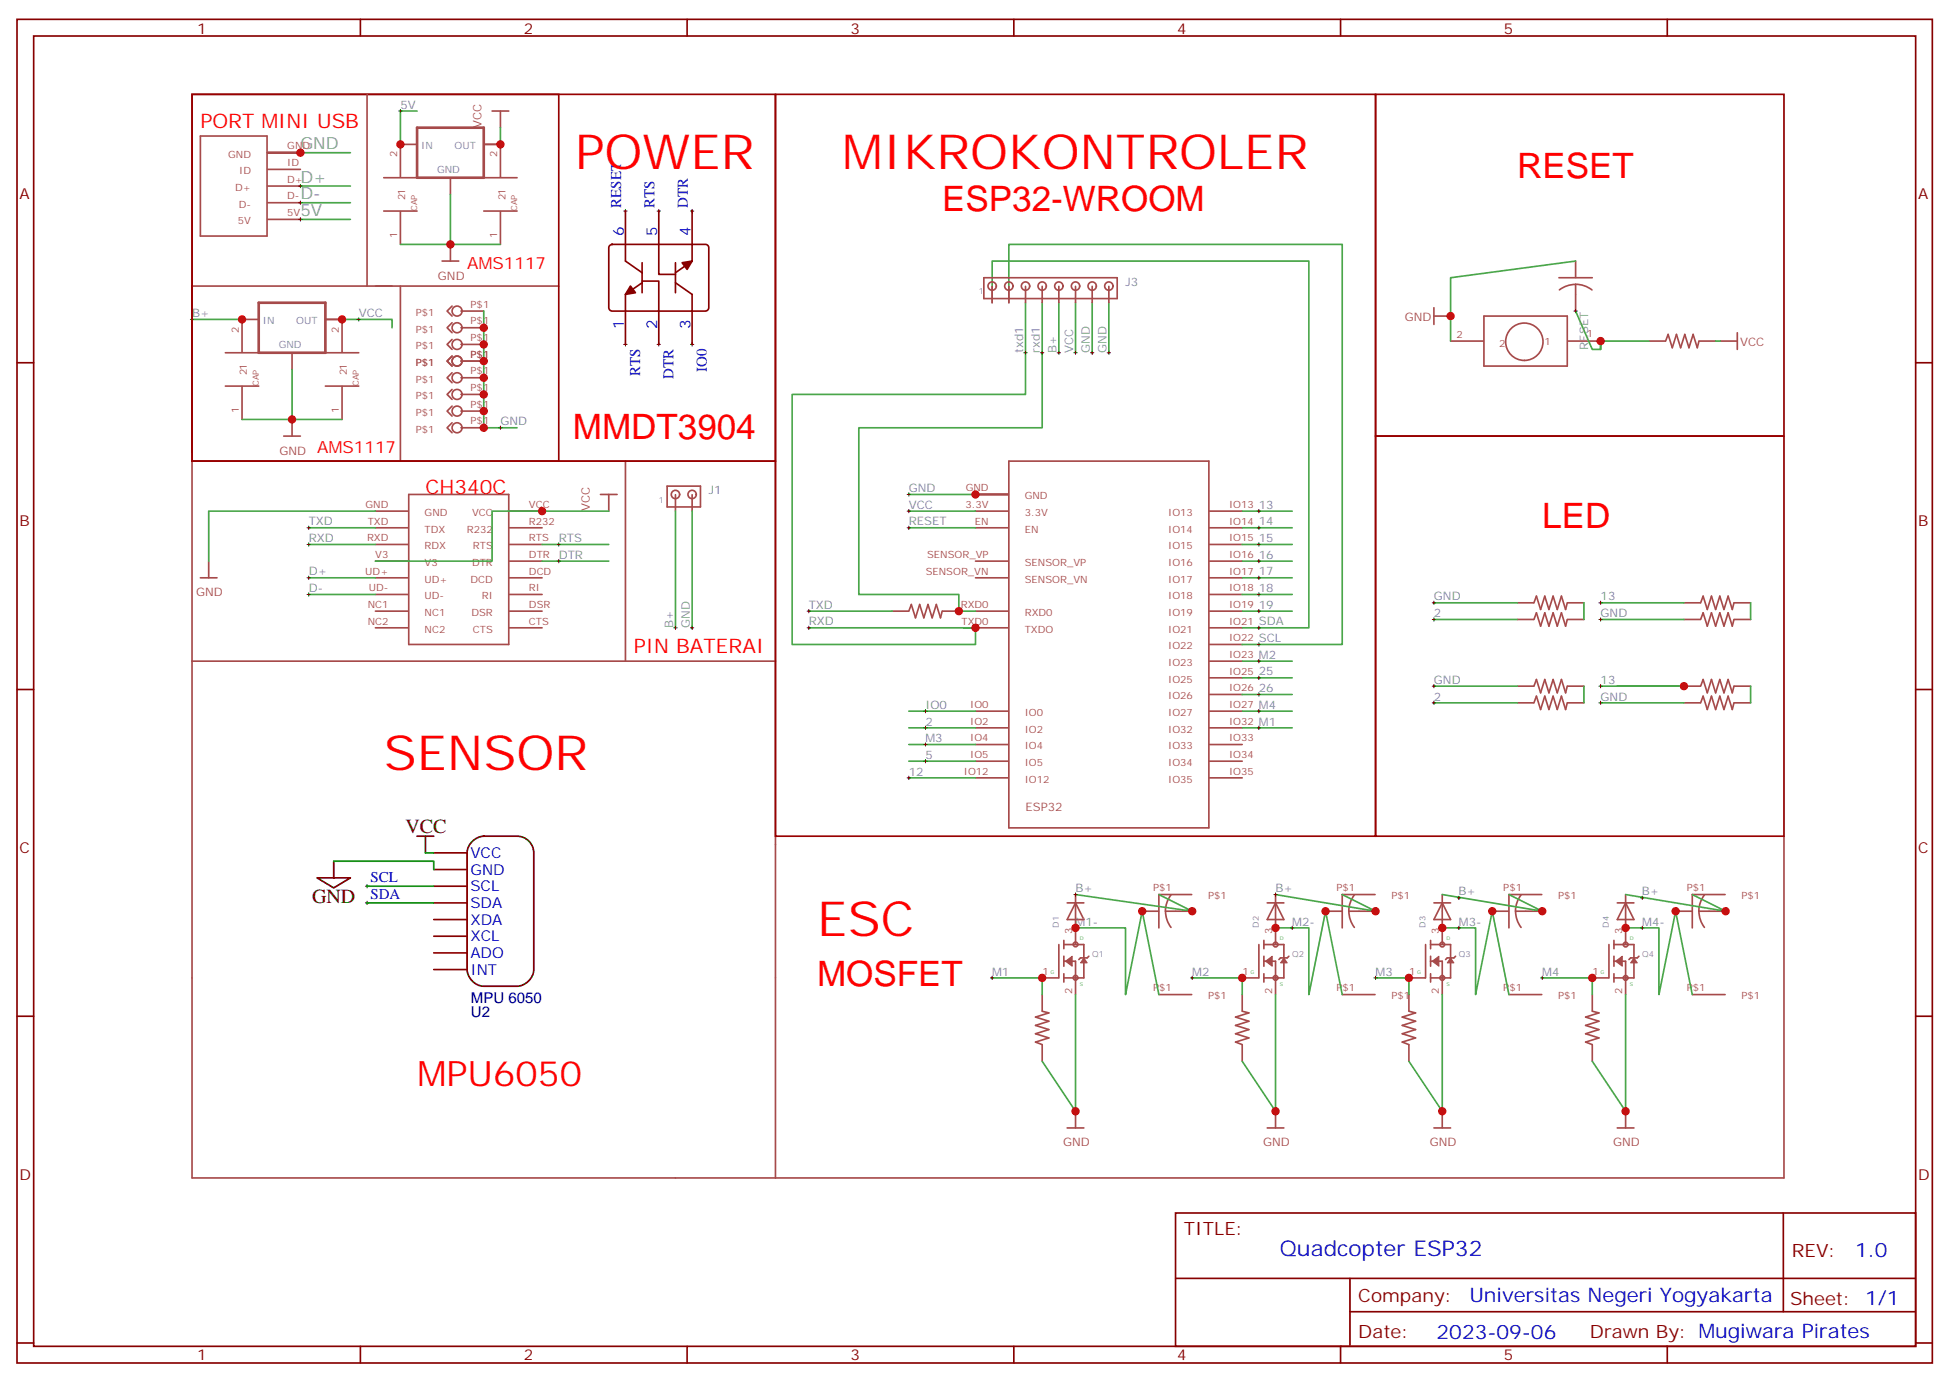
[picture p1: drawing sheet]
<svg xmlns="http://www.w3.org/2000/svg" width="412mm" height="292mm" viewBox="0 0 412 292" stroke-linecap="round" stroke-linejoin="round" font-family="sans-serif">
<g fill="none" stroke="#a64a4a" stroke-width=".35">
<path d="M77.7 20v40.5M42.4 28.8h14.1v21.2h-14.1zM56.6 39.4h7M56.6 35.8h7M56.6 32.3h7M81.2 37.6h7.1M88.2 30.6h-3.5v6.9M95.3 37.7v3.4M102.4 37.6h7M102.4 30.6h3.5v6.9M104.1 23.5h3.6M105.9 23.5v3.5"/>
<path d="M56.6 46.4h7M56.6 42.9h7M81.2 44.7h7.1M84.7 44.8v6.9M93.6 55.2h3.5M95.3 51.7v3.5M102.4 44.7h7M105.9 44.8v6.9M208.2 58.8h28.2v4.4h-28.2zM329.9 58.8h7.1M333.4 55.2v3.5M47.7 74.6h7.1"/>
<path d="M54.7 67.6h-3.5v6.9M61.8 74.7v3.5M68.9 74.6h7M68.9 67.6h3.5v6.9M84.7 60.5v37.1M95.7 64.8l-1.1 1 1.1 1.1M95.7 68.3l-1.1 1.1 1.1 1M95.7 71.8l-1.1 1.1 1.1 1M95.7 75.4l-1.1 1 1.1 1.1M95.7 78.9l-1.1 1 1.1 1.1M97.5 65.8h4.9M97.5 69.4h4.9"/>
<path d="M97.5 72.9h4.9M97.5 76.4h4.9M97.5 79.9h4.9M118.3 60.5h-77.7v35.3M210 60.6v3.5M213.5 60.6v3.5M217 60.6v3.5M220.6 60.6v3.5M224.1 60.6v3.5M227.6 60.6v3.5M231.1 60.6v3.5M234.7 60.6v3.5"/>
<path d="M303.5 66.9h3.5M303.5 65.1v3.6M307 72.2h6.9M314 66.9h17.7v10.6h-17.7zM330 61.3l1.6-.8 1.8-.3v2.1M331.8 72.2h6.9M333.4 60.2l1.9 .3 1.6 .8M333.4 62.4v3.4M349 72.2h3.4M352.5 72.2l.5-1.4 .9 2.8 .9-2.8 .9 2.8 .9-2.8 .8 2.8 .9-2.8 .9 2.8 .4-1.4M359.6 72.2h3.5M364.1 72.2h3.6"/>
<path d="M367.7 70.4v3.5M47.7 81.7h7.1M51.2 81.8v7M60 92.3h3.6M61.8 88.8v3.5M68.9 81.7h7M72.4 81.8v7M95.7 85.9l-1.1 1.1 1.1 1.1M95.7 89.5l-1.1 1 1.1 1.1M95.7 82.4l-1.1 1.1 1.1 1M97.5 87h4.9M97.5 90.5h4.9"/>
<path d="M97.5 83.5h4.9M132.4 97.6v42.3M213.5 97.6h42.3v77.6h-42.3zM44.2 118.7v3.6M79.4 108.2h7M79.4 111.7h7M79.4 115.2h7M79.4 118.7h7M86.5 104.6h21.2v31.8h-21.2zM107.8 108.2h6.9M107.8 111.7h6.9M107.8 115.2h6.9"/>
<path d="M107.8 118.7h6.9M127.1 104.6h3.5M128.8 104.6v3.6M141.2 102.9h7v4.4h-7zM142.9 104.7v3.5M146.5 104.7v3.5M206.4 108.2h7M206.4 111.7h7M206.4 118.7h7M206.4 104.6h7M255.9 108.2h7M255.9 111.7h7"/>
<path d="M255.9 115.2h7M255.9 118.7h7M40.6 139.9h123.5M42.4 122.3h3.5M79.4 122.3h7M79.4 125.8h7M79.4 129.3h7M79.4 132.9h7M107.8 122.3h6.9M107.8 125.8h6.9M107.8 129.3h6.9M107.8 132.9h6.9"/>
<path d="M188.8 129.3h3.5M192.3 129.3l.6-1.4 .8 2.8 .9-2.8 .9 2.8 .9-2.8 .9 2.8 .9-2.8 .8 2.8 .4-1.4M199.4 129.3h3.5M206.4 122.3h7M206.4 129.3h7M206.4 132.9h7M255.9 139.9h7M255.9 122.3h7M255.9 125.8h7M255.9 129.3h7M255.9 132.9h7M255.9 136.4h7"/>
<path d="M321.1 127.6h3.5M321.1 131.1h3.5M324.6 127.6l.6-1.4 .8 2.8 .9-2.8 .9 2.8 .9-2.8 .9 2.8 .8-2.8 .9 2.8 .4-1.4M324.6 131.1l.6-1.4 .8 2.8 .9-2.8 .9 2.8 .9-2.8 .9 2.8 .8-2.8 .9 2.8 .4-1.4M331.7 127.6h3.5M331.7 131.1h3.5M356.4 127.6h3.4M356.4 131.1h3.4M359.9 127.6l.5-1.4 .9 2.8 .9-2.8 .9 2.8 .9-2.8 .8 2.8 .9-2.8 .9 2.8 .4-1.4M359.9 131.1l.5-1.4 .9 2.8 .9-2.8 .9 2.8 .9-2.8 .8 2.8 .9-2.8 .9 2.8 .4-1.4M367 127.6h3.5M367 131.1h3.5"/>
<path d="M206.4 150.5h7M206.4 154h7M206.4 157.6h7M255.9 150.5h7M255.9 154h7M255.9 157.6h7M255.9 143.4h7M255.9 147h7M321.1 145.2h3.5M321.1 148.7h3.5M324.6 145.2l.6-1.4 .8 2.8 .9-2.8 .9 2.8 .9-2.8 .9 2.8 .8-2.8 .9 2.8 .4-1.4M324.6 148.7l.6-1.4 .8 2.8 .9-2.8 .9 2.8 .9-2.8 .9 2.8 .8-2.8 .9 2.8 .4-1.4"/>
<path d="M331.7 145.2h3.5M331.7 148.7h3.5M356.4 145.2h3.4M356.4 148.7h3.4M359.9 145.2l.5-1.4 .9 2.8 .9-2.8 .9 2.8 .9-2.8 .8 2.8 .9-2.8 .9 2.8 .4-1.4M359.9 148.7l.5-1.4 .9 2.8 .9-2.8 .9 2.8 .9-2.8 .8 2.8 .9-2.8 .9 2.8 .4-1.4M367 145.2h3.5M367 148.7h3.5M206.4 161.1h7M206.4 164.6h7M255.9 161.1h7M255.9 164.6h7"/>
<path d="M377.5 177v72.3h-336.9v-151.7h123.5v151.7M224.1 199.9v7M225.1 199v1.8M225.1 199.9h4.3v7h-4.3M225.8 191.1h3.6M227.6 189.3v3.5M227.6 192.9v6.9M227.6 191.1l1.8 3.5h-3.6zM241.7 192.8h3.5M246.7 192.8l.3 1.8 .8 1.7M246.7 192.8h2.1M247.8 189.4l-.9 1.6-.3 1.8"/>
<path d="M248.8 192.8h3.5M252.2 189.3h-6.9v7.1M266.4 199.9v7M267.5 199.9h4.2v7h-4.2M267.5 199v1.8M268.2 191.1h3.5M269.9 191.1l1.8 3.5h-3.5zM269.9 189.3v3.5M269.9 192.9v6.9M280.5 192.8h3.5M286.6 189.4l-.8 1.6-.4 1.8M287.6 192.8h-2.1l.3 1.8 .8 1.7"/>
<path d="M287.6 192.8h3.5M291 189.3h-6.9v7.1M301.7 199.9v7M302.8 199.9h4.2v7h-4.2M302.8 199v1.8M303.5 191.1h3.5M305.2 191.1l1.8 3.5h-3.5zM305.2 189.3v3.5M305.2 192.9v6.9M315.8 192.8h3.5M320.7 192.8l.3 1.8 .9 1.7M320.7 192.8h2.2"/>
<path d="M321.9 189.4l-.9 1.6-.3 1.8M322.9 192.8h3.5M326.3 189.3h-7v7.1M340.5 199.9v7M341.6 199.9h4.2v7h-4.2M341.6 199v1.8M342.3 191.1h3.5M344 191.1l1.8 3.5h-3.5zM344 189.3v3.5M344 192.9v6.9M354.6 192.8h3.5M360.7 189.4l-.9 1.6-.3 1.8"/>
<path d="M361.7 192.8h-2.1l.2 1.8 .9 1.7M361.7 192.8h3.5M365.1 189.3h-7v7.1M220.6 206.9h3.4M220.6 214l1.4 .3-2.9 .9 2.9 .9-2.9 .9 2.9 .9-2.9 .9 2.9 .8-2.9 .9 1.5 .6M220.6 210.5v3.4M225.1 202.4v2.1M225.1 206.1v1.7M225.1 203.4h2.5v3.5M227.6 207v3.5M230.4 202.4l-.3 .3h-1.4l-.4 .4M245.3 210.5h6.9"/>
<path d="M262.9 206.9h3.5M262.9 214l1.4 .3-2.8 .9 2.8 .9-2.8 .9 2.8 .9-2.8 .9 2.8 .8-2.8 .9 1.4 .6M262.9 210.5v3.4M267.5 203.4h2.4v3.5M267.5 202.4v2.1M267.5 206.1v1.7M269.9 207v3.5M272.8 202.4l-.4 .3h-1.4l-.3 .4M284.1 210.5h6.9M298.2 206.9h3.4M298.2 214l1.4 .3-2.8 .9 2.8 .9-2.8 .9 2.8 .9-2.8 .9 2.8 .8-2.8 .9 1.4 .6M298.2 210.5v3.4"/>
<path d="M302.8 203.4h2.4v3.5M302.8 202.4v2.1M302.8 206.1v1.7M305.2 207v3.5M308 202.4l-.3 .3h-1.4l-.4 .4M319.3 210.5h7M337 206.9h3.4M337 214l1.4 .3-2.8 .9 2.8 .9-2.8 .9 2.8 .9-2.8 .9 2.8 .8-2.8 .9 1.4 .6M337 210.5v3.4M341.6 203.4h2.4v3.5M341.6 202.4v2.1M341.6 206.1v1.7"/>
<path d="M344 207v3.5M346.9 202.4l-.4 .3h-1.4l-.4 .4M358.1 210.5h7M220.6 221.1v3.5M225.8 238.7h3.6M227.6 235.2v3.5M262.9 221.1v3.5M268.2 238.7h3.5M269.9 235.2v3.5M298.2 221.1v3.5M303.5 238.7h3.5M305.2 235.2v3.5"/>
<path d="M337 221.1v3.5M342.3 238.7h3.5M344 235.2v3.5"/>
<circle cx="96.7" cy="65.8" r="1.06"/>
<circle cx="96.7" cy="72.9" r="1.06"/>
<circle cx="96.7" cy="76.4" r="1.06"/>
<circle cx="96.7" cy="79.9" r="1.06"/>
<circle cx="96.7" cy="69.4" r="1.06"/>
<circle cx="210" cy="60.5" r=".88"/>
<circle cx="213.5" cy="60.5" r=".88"/>
<circle cx="217" cy="60.5" r=".88"/>
<circle cx="220.6" cy="60.5" r=".88"/>
<circle cx="224.1" cy="60.5" r=".88"/>
<circle cx="227.6" cy="60.5" r=".88"/>
<circle cx="231.1" cy="60.5" r=".88"/>
<circle cx="234.7" cy="60.5" r=".88"/>
<circle cx="322.6" cy="72.3" r="4"/>
<circle cx="96.7" cy="90.5" r="1.06"/>
<circle cx="96.7" cy="87" r="1.06"/>
<circle cx="96.7" cy="83.5" r="1.06"/>
<circle cx="142.9" cy="104.6" r=".88"/>
<circle cx="146.5" cy="104.6" r=".88"/>
<circle cx="227.6" cy="199.9" r=".5"/>
<circle cx="269.9" cy="199.9" r=".5"/>
<circle cx="305.2" cy="199.9" r=".5"/>
<circle cx="344" cy="199.9" r=".5"/>
<circle cx="227.6" cy="206.9" r=".5"/>
<circle cx="269.9" cy="206.9" r=".5"/>
<circle cx="305.2" cy="206.9" r=".5"/>
<circle cx="344" cy="206.9" r=".5"/>
</g>
<path d="M88.3 27h14.1v10.6h-14.1zM54.8 64.1h14.1v10.5h-14.1z" fill="none" stroke="#a64a4a" stroke-width=".56"/>
<g fill="#a64a4a" stroke="#a64a4a" stroke-width=".21">
<path d="M229.4 202.7l.7 1.1h-1.4z"/>
<path d="M225.5 203.4l1.4-1v2.1z"/>
<path d="M271.7 202.7l.7 1.1h-1.4z"/>
<path d="M267.8 203.4l1.4-1v2.1z"/>
<path d="M307 202.7l.7 1.1h-1.4z"/>
<path d="M303.1 203.4l1.4-1v2.1z"/>
<path d="M345.8 202.7l.7 1.1h-1.4z"/>
<path d="M341.9 203.4l1.4-1v2.1z"/>
</g>
<g fill="none" stroke="#4aa64a" stroke-width=".35">
<path d="M63.6 32.3h10.6M63.6 39.4h10.6M88.3 23.5h-3.6v7.1M105.9 27v3.6M63.6 46.4h10.6M63.6 42.9h10.6M84.7 51.7h21.2M95.3 41.1v10.6M333.4 55.2l-26.4 3.6v13.4M40.6 67.6h10.6M61.8 78.2v10.6M72.4 67.6h10.6v1.8"/>
<path d="M102.4 65.8v24.7h7M210 64.1v-8.9h67v77.7h-14.1M213.5 64.1v-12.4h70.6v84.7h-21.2M217 64.1v19.4h-49.4v52.9h38.8v-3.5M220.6 64.1v26.4h-38.8v35.3h21.1v3.5h3.5M224.1 64.1v10.5M227.6 64.1v10.5M231.1 64.1v10.5M234.7 64.1v10.5M333.4 65.8l3.6 8.1h1.7v-1.7v1.7M338.7 72.2h10.3M363.1 72.2h1"/>
<path d="M51.2 88.8h21.2M65.3 111.7h14.1M65.3 115.2h14.1M79.4 108.2h-35.2v10.5M114.7 115.2h14.1M114.7 118.7h14.1M128.8 108.2h-24.7v10.5h-24.7M142.9 108.2v24.7M146.5 108.2v24.7M192.3 104.6h14.1M192.3 108.2h14.1M192.3 111.7h14.1"/>
<path d="M262.9 108.2h10.6M262.9 111.7h10.6M262.9 115.2h10.6M262.9 118.7h10.6M65.3 122.3h14.1M65.3 125.8h14.1M171.2 132.9h35.2h-2.4M171.2 129.3h17.6M262.9 129.3h10.6M262.9 122.3h10.6M262.9 125.8h10.6M262.9 139.9h10.6"/>
<path d="M303.5 127.6h17.6M303.5 131.1h17.6M335.2 127.6v3.5M338.7 127.6h17.7M338.7 131.1h17.7M370.5 127.6v3.5M192.3 154h14.1M192.3 157.6h14.1M192.3 150.5h14.1M262.9 154h10.6M262.9 150.5h10.6M262.9 143.4h10.6"/>
<path d="M262.9 147h10.6M303.5 145.2h17.6M303.5 148.7h17.6M335.2 145.2v3.5M338.7 145.2h17.7h-14.1M338.7 148.7h17.7M370.5 145.2v3.5M192.3 164.6h14.1M192.3 161.1h14.1M227.6 189.3l24.7 3.5-7-3.5M227.6 196.4h10.6v14.1l3.5-17.7 3.6 17.7M269.9 189.3l21.2 3.5-7-3.5"/>
<path d="M269.9 196.4h7.1v14.1l3.5-17.7 3.6 17.7M305.2 189.3l21.2 3.5-7.1-3.5M305.2 196.4h7.1v14.1l3.5-17.7 3.5 17.7M344 189.3l21.2 3.5-7.1-3.5M344 196.4h7.1v14.1l3.5-17.7 3.5 17.7M210 206.9h10.6v3.6M227.6 210.5v24.7l-7-10.6M252.3 206.9h10.6v3.6M269.9 210.5v24.7l-7-10.6M291.1 206.9h7.1v3.6M305.2 210.5v24.7l-7-10.6M326.4 206.9h10.6v3.6"/>
<path d="M344 210.5v24.7l-7-10.6"/>
</g>
<g fill="none" stroke="#000" stroke-width=".21">
<path d="M63.2 32.3h.7M63.2 39.4h.7M63.6 32v.7M63.6 39v.7M84.4 23.5h.7M84.7 23.1v.7M63.2 46.4h.7M63.2 42.9h.7M63.6 42.5v.8M63.6 46.1v.7M132 44.7h.7M132.4 44.3v.7"/>
<path d="M139.1 44.7h.7M139.4 44.3v.7M146.1 44.7h.7M146.5 44.3v.7M40.3 67.6h.7M40.6 67.2v.7M75.6 67.6h.7M75.9 67.2v.7M132 72.9h.7M132.4 72.5v.7M139.1 72.9h.7M139.4 72.5v.7"/>
<path d="M146.1 72.9h.7M146.5 72.5v.7M216.7 74.6h.7M217 74.3v.7M220.2 74.6h.7M220.6 74.3v.7M223.7 74.6h.7M224.1 74.3v.7M227.3 74.6h.7M227.6 74.3v.7M230.8 74.6h.7M231.1 74.3v.7"/>
<path d="M234.3 74.6h.7M234.7 74.3v.7M333.1 65.8h.7M333.4 65.5v.7M105.6 90.5h.7M105.9 90.2v.7M65 111.7h.7M65 115.2h.7M65.3 111.3v.7M65.3 114.9v.7M117.9 115.2h.7M117.9 118.7h.7"/>
<path d="M118.3 114.9v.7M118.3 118.4v.7M192 104.6h.7M192 108.2h.7M192 111.7h.7M192.3 104.3v.7M192.3 107.8v.7M192.3 111.3v.7M266.1 108.2h.7M266.1 111.7h.7M266.1 115.2h.7M266.1 118.7h.7"/>
<path d="M266.4 107.8v.7M266.4 111.3v.7M266.4 114.9v.7M266.4 118.4v.7M65 122.3h.7M65 125.8h.7M65.3 121.9v.7M65.3 125.4v.8M142.6 132.9h.7M142.9 132.5v.7M146.1 132.9h.7M146.5 132.5v.7"/>
<path d="M170.8 132.9h.7M170.8 129.3h.7M171.2 129v.7M171.2 132.5v.7M266.1 132.9h.7M266.1 136.4h.7M266.1 129.3h.7M266.1 122.3h.7M266.1 125.8h.7M266.1 139.9h.7M266.4 121.9v.7M266.4 125.4v.8"/>
<path d="M266.4 129v.7M266.4 132.5v.7M266.4 136v.7M266.4 139.6v.7M303.1 127.6h.7M303.1 131.1h.7M303.5 127.2v.7M303.5 130.7v.7M338.4 127.6h.7M338.4 131.1h.7M338.7 127.2v.7M338.7 130.7v.7"/>
<path d="M195.5 154h.7M195.5 157.6h.7M195.5 150.5h.7M195.9 150.1v.7M195.9 153.7v.7M195.9 157.2v.7M266.1 154h.7M266.1 150.5h.7M266.1 143.4h.7M266.1 147h.7M266.4 143.1v.7M266.4 146.6v.7"/>
<path d="M266.4 150.1v.7M266.4 153.7v.7M303.1 145.2h.7M303.1 148.7h.7M303.5 144.9v.7M303.5 148.4v.7M338.4 145.2h.7M338.4 148.7h.7M338.7 144.9v.7M338.7 148.4v.7M192 164.6h.7M192.3 164.3v.7"/>
<path d="M195.5 161.1h.7M195.9 160.7v.7M77.3 187.5h.7M77.3 191.1h.7M77.7 187.2v.7M77.7 190.7v.7M227.3 189.3h.7M227.3 196.4h.7M227.6 188.9v.8M227.6 196v.7M269.6 189.3h.7M269.9 188.9v.8"/>
<path d="M273.1 196.4h.7M273.5 196v.7M308.4 190h.7M308.4 196.4h.7M308.8 189.7v.7M308.8 196v.7M347.2 190h.7M347.2 196.4h.7M347.6 189.7v.7M347.6 196v.7M209.6 206.9h.7M210 206.6v.7"/>
<path d="M252 206.9h.7M252.3 206.6v.7M290.8 206.9h.7M291.1 206.6v.7M326 206.9h.7M326.4 206.6v.7"/>
</g>
<g fill="none" stroke="#870000" stroke-width=".35">
<path d="M3.6 4.1h405.3v284.3h-405.3zM7.1 7.6h398.3v277.3h-398.3zM76.3 4.1v3.5M145.4 4.1v3.5M214.6 4.1v3.5M283.7 4.1v3.5M352.8 4.1v3.5M129.1 51.9l.4-.2h19.8a.71 .71 0 0 1 .7 .7v12.7a.76 .76 0 0 1-.7 .7h-19.8a.76 .76 0 0 1-.7-.7v-12.7zM132.4 44.7v10.5l3.5 2.5M135.9 59.5h3.5v13.4M135.9 59.8l-3.5 2.5v10.6M135.9 55.6v6.3"/>
<path d="M139.4 44.7v13.4h3.5M142.9 59.8l3.6 2.5v10.6M142.9 55.6v6.3M146.5 44.7v10.5l-3.6 2.5M3.6 76.8h3.5M405.4 76.8h3.5M3.6 145.9h3.5M405.4 145.9h3.5M91.8 180.5h7M91.8 184h7M91.8 187.5h7M91.8 191.1h7"/>
<path d="M91.8 194.6h7M91.8 198.1h7M3.6 215.1h3.5M91.8 201.6h7M91.8 205.2h7M405.4 215.1h3.5M248.8 256.7h156.6v28.2h-156.6zM377.4 256.7v20.9M248.8 270.5h156.5M285.7 277.6h119.6M285.7 270.5v14.1M3.6 284.2h3.5"/>
<path d="M76.3 284.9v3.5M145.4 284.9v3.5M214.6 284.9v3.5M283.7 284.9v3.5M352.8 284.9v3.5M405.4 284.2h3.5"/>
</g>
<path d="M40.6 20h123.5v77.6h-123.5zM40.6 20h77.7v77.6h-77.7zM164.1 20h127v157h-127zM291.1 20h86.4v72.3h-86.4zM291.1 92.3h86.4v84.7h-86.4z" fill="none" stroke="#900" stroke-width=".35"/>
<path d="M88.3 177h3.5M90 177v3.5M100 178a3.6 3.6 0 0 1 2.4-1h7a3.5 3.5 0 0 1 3.6 3.5v24.7a3.8 3.8 0 0 1-3.6 3.5h-7a3.8 3.8 0 0 1-3.6-3.5v-24.7a3.5 3.5 0 0 1 1.2-2.5zM67.1 185.8h7.1l-3.6 2.1zM70.6 182.2v3.6" fill="none" stroke="#000" stroke-width=".35"/>
<path d="M70.6 182.2h21.2v1.8M77.7 187.5h14.1M77.7 191.1h14.1M90 180.5h1.8" fill="none" stroke="#008700" stroke-width=".35"/>
<g fill="#870000" stroke="#870000" stroke-width=".35">
<path d="M133.4 60.5l1.1 1.4-2.1 .4z"/>
<path d="M144.4 55.6l2.1-.4-1.1 1.8z"/>
</g>
<g fill="#c00">
<circle cx="95.3" cy="51.7" r=".88"/>
<circle cx="61.8" cy="88.8" r=".88"/>
<circle cx="227.6" cy="235.2" r=".88"/>
<circle cx="269.9" cy="235.2" r=".88"/>
<circle cx="305.2" cy="235.2" r=".88"/>
<circle cx="344" cy="235.2" r=".88"/>
<circle cx="307" cy="66.9" r=".88"/>
<circle cx="102.4" cy="87" r=".88"/>
<circle cx="102.4" cy="83.5" r=".88"/>
<circle cx="102.4" cy="79.9" r=".88"/>
<circle cx="102.4" cy="76.4" r=".88"/>
<circle cx="102.4" cy="72.9" r=".88"/>
<circle cx="102.4" cy="69.4" r=".88"/>
<circle cx="102.4" cy="90.5" r=".88"/>
<circle cx="114.7" cy="108.2" r=".88"/>
<circle cx="206.4" cy="132.9" r=".88"/>
<circle cx="252.3" cy="192.8" r=".88"/>
<circle cx="291.1" cy="192.8" r=".88"/>
<circle cx="326.4" cy="192.8" r=".88"/>
<circle cx="365.2" cy="192.8" r=".88"/>
<circle cx="220.6" cy="206.9" r=".88"/>
<circle cx="241.7" cy="192.8" r=".88"/>
<circle cx="262.9" cy="206.9" r=".88"/>
<circle cx="298.2" cy="206.9" r=".88"/>
<circle cx="337" cy="206.9" r=".88"/>
<circle cx="280.5" cy="192.8" r=".88"/>
<circle cx="315.8" cy="192.8" r=".88"/>
<circle cx="354.6" cy="192.8" r=".88"/>
<circle cx="338.7" cy="72.2" r=".88"/>
<circle cx="344" cy="196.4" r=".88"/>
<circle cx="305.2" cy="196.4" r=".88"/>
<circle cx="269.9" cy="196.4" r=".88"/>
<circle cx="227.6" cy="196.4" r=".88"/>
<circle cx="51.2" cy="67.6" r=".88"/>
<circle cx="84.7" cy="30.6" r=".88"/>
<circle cx="72.4" cy="67.6" r=".88"/>
<circle cx="105.9" cy="30.6" r=".88"/>
<circle cx="206.4" cy="104.6" r=".88"/>
<circle cx="63.6" cy="32.3" r=".88"/>
<circle cx="356.4" cy="145.2" r=".88"/>
<circle cx="202.9" cy="129.3" r=".88"/>
</g>
<g font-size="10.2" fill="#f00">
<text x="121.8" y="35.8">POWER</text>
<text x="178.2" y="35.8">MIKROKONTROLER</text>
<text x="81.2" y="162.8">SENSOR</text>
<text x="172.9" y="198.1">ESC</text>
</g>
<g font-size="7.4" fill="#f00">
<text x="321.1" y="37.6">RESET</text>
<text x="199.4" y="44.7">ESP32-WROOM</text>
<text x="121.2" y="92.9">MMDT3904</text>
<text x="326.4" y="111.7">LED</text>
<text x="172.9" y="208.7">MOSFET</text>
<text x="88.3" y="229.9">MPU6050</text>
</g>
<text font-size="4.6" fill="#00f" x="270.9" y="265.7">Quadcopter ESP32</text>
<g font-size="4.2" fill="#f00">
<text x="42.4" y="27">PORT MINI USB</text>
<text x="90" y="104.6">CH340C</text>
<text x="134.1" y="138.1">PIN BATERAI</text>
</g>
<g font-size="4.2">
<text x="85.8" y="176.2">VCC</text>
<text x="66" y="191.1">GND</text>
</g>
<g font-size="4.2" fill="#00f">
<text x="392.6" y="265.9">1.0</text>
<text x="311" y="275.5">Universitas Negeri Yogyakarta</text>
<text x="304" y="283.3">2023-09-06</text>
</g>
<g font-size="3.9" fill="#800">
<text x="250.5" y="261.3">TITLE:</text>
<text x="379.2" y="265.9">REV:</text>
<text x="287.5" y="275.5">Company:</text>
<text x="378.8" y="276.1">Sheet: 1/1</text>
<text x="287.5" y="283.1">Date:</text>
<text x="336.5" y="283.2">Drawn By: Mugiwara Pirates</text>
</g>
<g font-size="3.5" fill="#838383">
<text x="63.6" y="31.6">GND</text>
<text x="63.6" y="38.7">D+</text>
<text x="63.6" y="45.7">5V</text>
<text x="63.6" y="42.2">D-</text>
</g>
<g font-size="3.5" fill="#f00">
<text x="98.8" y="57">AMS1117</text>
<text x="67.1" y="95.8">AMS1117</text>
</g>
<g font-size="3.2" fill="#800">
<text x="41.7" y="7.1">1</text>
<text x="110.8" y="7.1">2</text>
<text x="180" y="7.1">3</text>
<text x="249.1" y="7.1">4</text>
<text x="318.3" y="7.1">5</text>
<text x="4.1" y="42.2">A</text>
<text x="405.9" y="42.2">A</text>
<text x="4.1" y="111.3">B</text>
<text x="405.9" y="111.3">B</text>
<text x="4.1" y="180.5">C</text>
<text x="405.9" y="180.5">C</text>
<text x="4.1" y="249.6">D</text>
<text x="405.9" y="249.6">D</text>
<text x="41.7" y="287.9">1</text>
<text x="110.8" y="287.9">2</text>
<text x="180" y="287.9">3</text>
<text x="249.1" y="287.9">4</text>
<text x="318.3" y="287.9">5</text>
</g>
<g font-size="3.2" fill="#00f">
<text x="131.5" y="44" transform="rotate(-90 131.5 44)">RESET</text>
<text x="138.5" y="44" transform="rotate(-90 138.5 44)">RTS</text>
<text x="145.6" y="44" transform="rotate(-90 145.6 44)">DTR</text>
<text x="132" y="50" transform="rotate(-90 132 50)">6</text>
<text x="139.1" y="50" transform="rotate(-90 139.1 50)">5</text>
<text x="146.1" y="50" transform="rotate(-90 146.1 50)">4</text>
<text x="132" y="69.6" transform="rotate(-90 132 69.6)">1</text>
<text x="139.1" y="69.6" transform="rotate(-90 139.1 69.6)">2</text>
<text x="146.1" y="69.6" transform="rotate(-90 146.1 69.6)">3</text>
<text x="135.5" y="79.6" transform="rotate(-90 135.5 79.6)">RTS</text>
<text x="142.5" y="80.1" transform="rotate(-90 142.5 80.1)">DTR</text>
<text x="149.6" y="78.7" transform="rotate(-90 149.6 78.7)">IO0</text>
<text x="99.6" y="181.5">VCC</text>
<text x="99.6" y="185.1">GND</text>
<text x="78.4" y="186.7">SCL</text>
<text x="78.4" y="190.2">SDA</text>
<text x="99.6" y="188.6">SCL</text>
<text x="99.6" y="192.1">SDA</text>
<text x="99.6" y="195.7">XDA</text>
<text x="99.6" y="199.2">XCL</text>
<text x="99.6" y="202.7">ADO</text>
<text x="99.6" y="206.2">INT</text>
</g>
<g font-size="3.2" fill="#000080">
<text x="99.6" y="212.2">MPU 6050</text>
<text x="99.6" y="215.3">U2</text>
</g>
<g font-size="2.5" fill="#838383">
<text x="84.7" y="23">5V</text>
<text x="238.2" y="60.5">J3</text>
<text x="40.6" y="67.1">B+</text>
<text x="75.9" y="67.1">VCC</text>
<text x="216.5" y="74.6" transform="rotate(-90 216.5 74.6)">txd1</text>
<text x="220.1" y="74.6" transform="rotate(-90 220.1 74.6)">rxd1</text>
<text x="223.6" y="74.6" transform="rotate(-90 223.6 74.6)">B+</text>
<text x="227.1" y="74.6" transform="rotate(-90 227.1 74.6)">VCC</text>
<text x="230.6" y="74.6" transform="rotate(-90 230.6 74.6)">GND</text>
<text x="234.2" y="74.6" transform="rotate(-90 234.2 74.6)">GND</text>
<text x="336.1" y="74" transform="rotate(-90 336.1 74)">RESET</text>
<text x="105.9" y="90">GND</text>
<text x="150" y="104.6">J1</text>
<text x="192.3" y="104.1">GND</text>
<text x="192.3" y="107.7">VCC</text>
<text x="266.4" y="107.7">13</text>
<text x="65.3" y="111.2">TXD</text>
<text x="192.3" y="111.2">RESET</text>
<text x="266.4" y="111.2">14</text>
<text x="65.3" y="114.7">RXD</text>
<text x="118.3" y="118.3">DTR</text>
<text x="118.3" y="114.7">RTS</text>
<text x="266.4" y="114.7">15</text>
<text x="266.4" y="118.3">16</text>
<text x="65.3" y="121.8">D+</text>
<text x="65.3" y="125.3">D-</text>
<text x="266.4" y="125.3">18</text>
<text x="266.4" y="121.8">17</text>
<text x="171.2" y="128.8">TXD</text>
<text x="266.4" y="128.8">19</text>
<text x="303.5" y="127.1">GND</text>
<text x="303.5" y="130.6">2</text>
<text x="338.7" y="130.6">GND</text>
<text x="338.7" y="127.1">13</text>
<text x="142.5" y="132.9" transform="rotate(-90 142.5 132.9)">B+</text>
<text x="146" y="132.9" transform="rotate(-90 146 132.9)">GND</text>
<text x="171.2" y="132.4">RXD</text>
<text x="266.4" y="132.4">SDA</text>
<text x="266.4" y="135.9">SCL</text>
<text x="266.4" y="139.4">M2</text>
<text x="266.4" y="142.9">25</text>
<text x="266.4" y="146.5">26</text>
<text x="303.5" y="144.7">GND</text>
<text x="303.5" y="148.2">2</text>
<text x="338.7" y="148.2">GND</text>
<text x="338.7" y="144.7">13</text>
<text x="195.9" y="150">IO0</text>
<text x="195.9" y="153.5">2</text>
<text x="266.4" y="153.5">M1</text>
<text x="266.4" y="150">M4</text>
<text x="195.9" y="157.1">M3</text>
<text x="195.9" y="160.6">5</text>
<text x="192.3" y="164.1">12</text>
<text x="227.6" y="188.8">B+</text>
<text x="269.9" y="188.8">B+</text>
<text x="308.7" y="189.4">B+</text>
<text x="347.5" y="189.4">B+</text>
<text x="227.6" y="195.9">M1-</text>
<text x="273.5" y="195.9">M2-</text>
<text x="308.8" y="195.9">M3-</text>
<text x="347.6" y="195.9">M4-</text>
<text x="210" y="206.4">M1</text>
<text x="252.3" y="206.4">M2</text>
<text x="291.1" y="206.4">M3</text>
<text x="326.4" y="206.4">M4</text>
</g>
<g font-size="2.5" fill="#a54b4b">
<text x="101.9" y="27" transform="rotate(-90 101.9 27)">VCC</text>
<text x="92.7" y="59.2">GND</text>
<text x="297.3" y="68">GND</text>
<text x="368.3" y="73.2">VCC</text>
<text x="59.2" y="96.2">GND</text>
<text x="124.8" y="108.2" transform="rotate(-90 124.8 108.2)">VCC</text>
<text x="41.5" y="126.2">GND</text>
<text x="217" y="171.7">ESP32</text>
<text x="225" y="242.6">GND</text>
<text x="267.3" y="242.6">GND</text>
<text x="302.6" y="242.6">GND</text>
<text x="341.4" y="242.6">GND</text>
</g>
<g font-size="2.1" fill="#a54b4b">
<text x="48.3" y="33.4">GND</text>
<text x="60.8" y="35.1">ID</text>
<text x="60.8" y="31.6">GND</text>
<text x="84" y="33.3" transform="rotate(-90 84 33.3)">2</text>
<text x="105.2" y="33.3" transform="rotate(-90 105.2 33.3)">2</text>
<text x="49.8" y="40.4">D+</text>
<text x="50.6" y="36.9">ID</text>
<text x="60.8" y="38.7">D+</text>
<text x="50.4" y="47.5">5V</text>
<text x="50.6" y="43.9">D-</text>
<text x="60.8" y="45.7">5V</text>
<text x="60.8" y="42.2">D-</text>
<text x="85.8" y="42.3" transform="rotate(-90 85.8 42.3)">21</text>
<text x="106.9" y="42.3" transform="rotate(-90 106.9 42.3)">21</text>
<text x="84" y="50.3" transform="rotate(-90 84 50.3)">1</text>
<text x="105.2" y="50.3" transform="rotate(-90 105.2 50.3)">1</text>
<text x="99.6" y="65.1">P$1</text>
<text x="50.5" y="70.4" transform="rotate(-90 50.5 70.4)">2</text>
<text x="71.7" y="70.4" transform="rotate(-90 71.7 70.4)">2</text>
<text x="88" y="66.9">P$1</text>
<text x="88" y="70.4">P$1</text>
<text x="99.6" y="68.7">P$1</text>
<text x="308.3" y="71.6">2</text>
<text x="335.8" y="71.4">1</text>
<text x="88" y="73.9">P$1</text>
<text x="88" y="77.5">P$1</text>
<text x="99.6" y="72.2">P$1</text>
<text x="99.6" y="75.7">P$1</text>
<text x="317.3" y="73.4">2</text>
<text x="326.8" y="73.1">1</text>
<text x="52.3" y="79.4" transform="rotate(-90 52.3 79.4)">21</text>
<text x="73.4" y="79.4" transform="rotate(-90 73.4 79.4)">21</text>
<text x="88" y="81">P$1</text>
<text x="99.6" y="79.2">P$1</text>
<text x="99.6" y="82.8">P$1</text>
<text x="50.5" y="87.3" transform="rotate(-90 50.5 87.3)">1</text>
<text x="71.7" y="87.3" transform="rotate(-90 71.7 87.3)">1</text>
<text x="88" y="88">P$1</text>
<text x="88" y="84.5">P$1</text>
<text x="99.6" y="86.3">P$1</text>
<text x="99.6" y="89.8">P$1</text>
<text x="88" y="91.6">P$1</text>
<text x="77.4" y="107.5">GND</text>
<text x="111.9" y="107.5">VCC</text>
<text x="204.3" y="107.5">3.3V</text>
<text x="204.4" y="103.9">GND</text>
<text x="216.9" y="105.7">GND</text>
<text x="260.1" y="107.5">IO13</text>
<text x="77.8" y="111">TXD</text>
<text x="89.9" y="109.2">GND</text>
<text x="89.9" y="112.7">TDX</text>
<text x="98.8" y="112.7">R232</text>
<text x="99.9" y="109.2">VCC</text>
<text x="111.9" y="111">R232</text>
<text x="206.3" y="111">EN</text>
<text x="216.9" y="109.2">3.3V</text>
<text x="216.9" y="112.7">EN</text>
<text x="247.2" y="109.2">IO13</text>
<text x="247.2" y="112.7">IO14</text>
<text x="260.1" y="111">IO14</text>
<text x="77.7" y="114.5">RXD</text>
<text x="79.4" y="118.1">V3</text>
<text x="89.9" y="116.3">RDX</text>
<text x="89.9" y="119.8">V3</text>
<text x="99.9" y="119.8">DTR</text>
<text x="100.1" y="116.3">RTS</text>
<text x="111.9" y="118.1">DTR</text>
<text x="111.9" y="114.5">RTS</text>
<text x="196.2" y="118.1">SENSOR_VP</text>
<text x="216.9" y="119.8">SENSOR_VP</text>
<text x="247.2" y="116.3">IO15</text>
<text x="247.2" y="119.8">IO16</text>
<text x="260.1" y="114.5">IO15</text>
<text x="260.1" y="118.1">IO16</text>
<text x="77.3" y="121.6">UD+</text>
<text x="78.1" y="125.1">UD-</text>
<text x="89.9" y="123.3">UD+</text>
<text x="99.6" y="123.3">DCD</text>
<text x="111.9" y="125.1">RI</text>
<text x="111.9" y="121.6">DCD</text>
<text x="195.9" y="121.6">SENSOR_VN</text>
<text x="216.9" y="123.3">SENSOR_VN</text>
<text x="247.2" y="123.3">IO17</text>
<text x="260.1" y="121.6">IO17</text>
<text x="260.1" y="125.1">IO18</text>
<text x="77.8" y="128.6">NC1</text>
<text x="89.9" y="126.8">UD-</text>
<text x="89.9" y="130.4">NC1</text>
<text x="99.8" y="130.4">DSR</text>
<text x="101.9" y="126.8">RI</text>
<text x="111.9" y="128.6">DSR</text>
<text x="203.3" y="128.6">RXD0</text>
<text x="216.9" y="130.4">RXD0</text>
<text x="247.2" y="126.8">IO18</text>
<text x="247.2" y="130.4">IO19</text>
<text x="260.1" y="128.6">IO19</text>
<text x="77.8" y="132.2">NC2</text>
<text x="89.9" y="133.9">NC2</text>
<text x="100.1" y="133.9">CTS</text>
<text x="111.9" y="132.2">CTS</text>
<text x="203.5" y="132.2">TXD0</text>
<text x="216.9" y="133.9">TXDO</text>
<text x="247.2" y="133.9">IO21</text>
<text x="247.2" y="137.4">IO22</text>
<text x="260.1" y="132.2">IO21</text>
<text x="260.1" y="135.7">IO22</text>
<text x="247.2" y="141">IO23</text>
<text x="260.1" y="139.2">IO23</text>
<text x="260.1" y="142.7">IO25</text>
<text x="205.3" y="149.8">IO0</text>
<text x="247.2" y="144.5">IO25</text>
<text x="247.2" y="148">IO26</text>
<text x="260.1" y="146.3">IO26</text>
<text x="260.1" y="149.8">IO27</text>
<text x="205.3" y="153.3">IO2</text>
<text x="216.9" y="151.5">IO0</text>
<text x="216.9" y="155.1">IO2</text>
<text x="247.2" y="151.5">IO27</text>
<text x="247.2" y="155.1">IO32</text>
<text x="260.1" y="153.3">IO32</text>
<text x="205.3" y="156.9">IO4</text>
<text x="205.3" y="160.4">IO5</text>
<text x="216.9" y="158.6">IO4</text>
<text x="247.2" y="158.6">IO33</text>
<text x="260.1" y="160.4">IO34</text>
<text x="260.1" y="156.9">IO33</text>
<text x="204" y="163.9">IO12</text>
<text x="216.9" y="162.1">IO5</text>
<text x="216.9" y="165.6">IO12</text>
<text x="247.2" y="162.1">IO34</text>
<text x="247.2" y="165.6">IO35</text>
<text x="260.1" y="163.9">IO35</text>
<text x="244.1" y="188.6">P$1</text>
<text x="255.7" y="190.3">P$1</text>
<text x="282.9" y="188.6">P$1</text>
<text x="294.5" y="190.3">P$1</text>
<text x="318.1" y="188.6">P$1</text>
<text x="329.8" y="190.3">P$1</text>
<text x="357" y="188.6">P$1</text>
<text x="368.6" y="190.3">P$1</text>
<text x="226.9" y="197.7" transform="rotate(-90 226.9 197.7)">3</text>
<text x="269.3" y="197.7" transform="rotate(-90 269.3 197.7)">3</text>
<text x="304.5" y="197.7" transform="rotate(-90 304.5 197.7)">3</text>
<text x="343.3" y="197.7" transform="rotate(-90 343.3 197.7)">3</text>
<text x="220.6" y="206.2">1</text>
<text x="244.1" y="209.8">P$1</text>
<text x="262.9" y="206.2">1</text>
<text x="282.9" y="209.8">P$1</text>
<text x="298.2" y="206.2">1</text>
<text x="318.1" y="209.8">P$1</text>
<text x="337" y="206.2">1</text>
<text x="357" y="209.8">P$1</text>
<text x="226.9" y="210.4" transform="rotate(-90 226.9 210.4)">2</text>
<text x="255.7" y="211.5">P$1</text>
<text x="269.3" y="210.4" transform="rotate(-90 269.3 210.4)">2</text>
<text x="294.5" y="211.5">P$1</text>
<text x="304.5" y="210.4" transform="rotate(-90 304.5 210.4)">2</text>
<text x="329.8" y="211.5">P$1</text>
<text x="343.3" y="210.4" transform="rotate(-90 343.3 210.4)">2</text>
<text x="368.6" y="211.5">P$1</text>
</g>
<g font-size="2.1" fill="#838383">
<text x="89.1" y="31.4">IN</text>
<text x="96.2" y="31.4">OUT</text>
<text x="92.5" y="36.5">GND</text>
<text x="55.6" y="68.5">IN</text>
<text x="62.7" y="68.5">OUT</text>
<text x="59" y="73.6">GND</text>
</g>
<g font-size="1.8" fill="#a54b4b">
<text x="88.3" y="44.7" transform="rotate(-90 88.3 44.7)">CAP</text>
<text x="109.4" y="44.7" transform="rotate(-90 109.4 44.7)">CAP</text>
<text x="54.8" y="81.7" transform="rotate(-90 54.8 81.7)">CAP</text>
<text x="75.9" y="81.7" transform="rotate(-90 75.9 81.7)">CAP</text>
</g>
<g font-size="1.8" fill="#838383">
<text x="207.2" y="62.3">1</text>
<text x="139.4" y="106.4">1</text>
<text x="224.1" y="196.4" transform="rotate(-90 224.1 196.4)">D1</text>
<text x="266.4" y="196.4" transform="rotate(-90 266.4 196.4)">D2</text>
<text x="301.7" y="196.4" transform="rotate(-90 301.7 196.4)">D3</text>
<text x="340.5" y="196.4" transform="rotate(-90 340.5 196.4)">D4</text>
<text x="231.1" y="202.5">Q1</text>
<text x="273.5" y="202.5">Q2</text>
<text x="308.8" y="202.5">Q3</text>
<text x="347.6" y="202.5">Q4</text>
</g>
<g font-size="1.1" fill="#4ba54b">
<text x="228.5" y="199">D</text>
<text x="270.8" y="199">D</text>
<text x="306.1" y="199">D</text>
<text x="344.9" y="199">D</text>
<text x="222.3" y="206.1">G</text>
<text x="228.5" y="208.7">S</text>
<text x="264.7" y="206.1">G</text>
<text x="270.8" y="208.7">S</text>
<text x="299.9" y="206.1">G</text>
<text x="306.1" y="208.7">S</text>
<text x="338.7" y="206.1">G</text>
<text x="344.9" y="208.7">S</text>
</g>
</svg>
